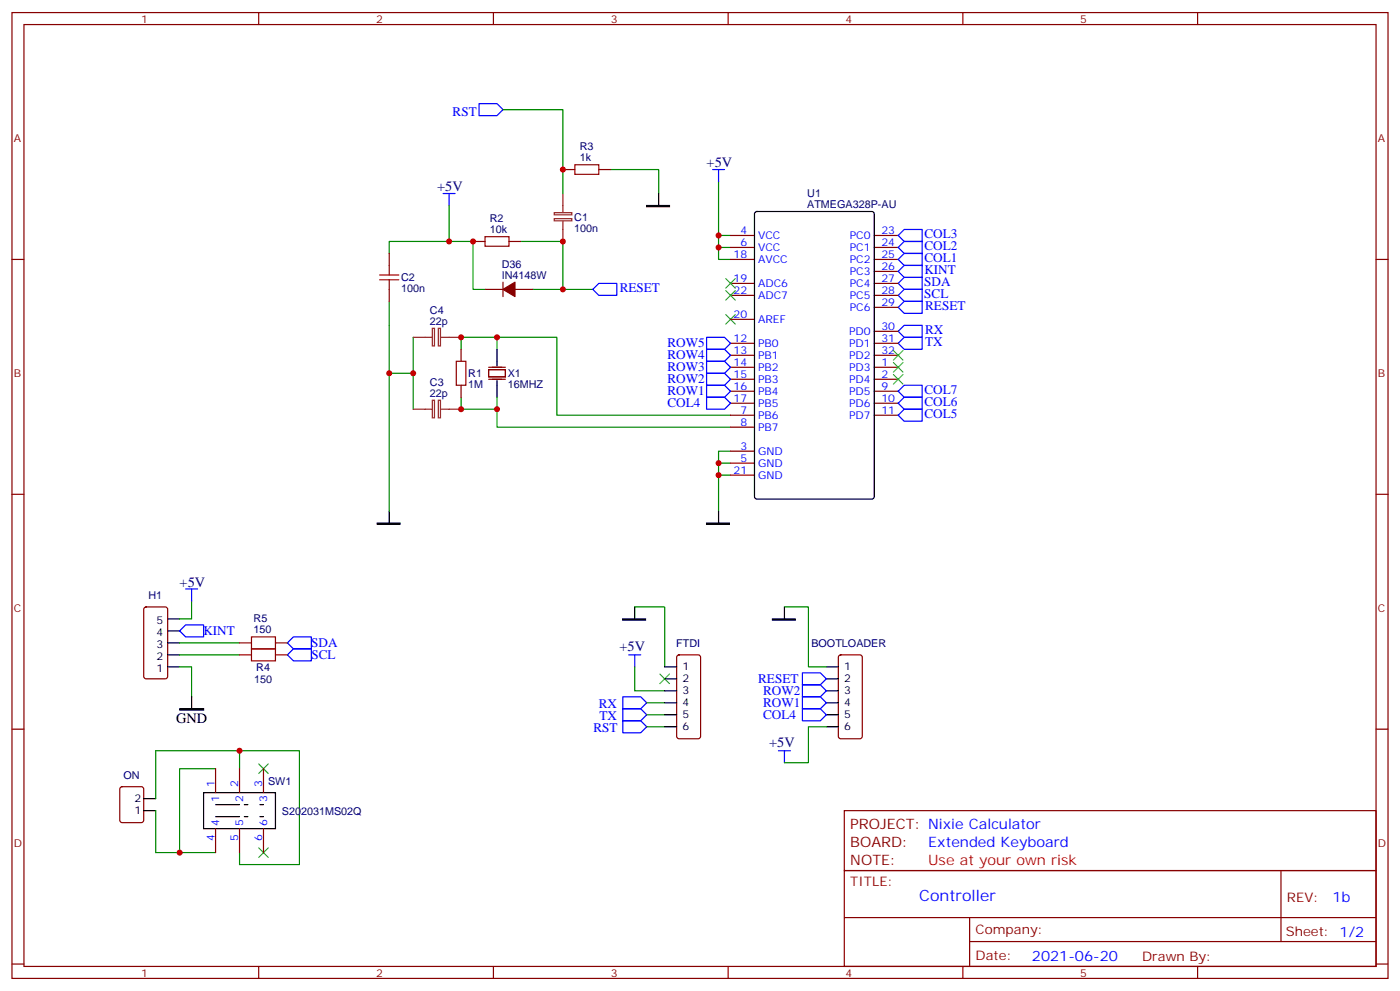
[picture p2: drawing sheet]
<svg xmlns="http://www.w3.org/2000/svg" width="412mm" height="292mm" viewBox="0 0 412 292" stroke-linecap="round" stroke-linejoin="round" font-family="sans-serif">
<g fill="none" stroke="#870000" stroke-width=".35">
<path d="M3.5 3.7h405.4v284.3h-405.4zM7.1 7.2h398.2v277.3h-398.2zM76.2 3.7v3.5M145.3 3.7v3.5M214.5 3.7v3.5M283.6 3.7v3.5M352.8 3.7v3.5M165.8 49.9h3.5M176.4 49.9h3.5M3.5 76.4h3.6M114.7 74.6v3.5M139.3 71.1h3.6"/>
<path d="M149.9 71.1h3.6M215.2 76.4h7M215.2 69.3h7M215.2 72.8h7M257.5 76.4h7.1M257.5 69.3h7.1M257.5 72.8h7.1M257.5 79.9h7.1M405.3 76.4h3.6M114.7 85.2v3.5M142.9 85.2h5.3M148.2 83.1v4.2"/>
<path d="M151.7 85.2h5.3M215.2 83.4h7M215.2 87h7M215.2 94h7M257.5 83.4h7.1M257.5 87h7.1M257.5 90.5h7.1M257.5 97.5h7.1M135.8 102.8v3.6M135.8 113.4v3.5M143.9 108.8h5v2.1h-5zM143.9 108.1h5"/>
<path d="M143.9 111.7h5M215.2 108.1h7M215.2 111.7h7M215.2 101.1h7M215.2 104.6h7M215.2 115.2h7M215.2 118.7h7M257.5 108.1h7.1M257.5 111.7h7.1M257.5 101.1h7.1M257.5 104.6h7.1M257.5 115.2h7.1"/>
<path d="M257.5 118.7h7.1M215.2 122.2h7M215.2 125.8h7M215.2 132.8h7M215.2 136.3h7M215.2 139.9h7M257.5 122.2h7.1M3.5 145.5h3.6M405.3 145.5h3.6M42.6 178.9l.4-.2h5.7l.6 .4 .1 20-.5 .7h-5.9l-.6-.4-.1-20zM70.6 192.8h3.5M70.6 189.3h3.5"/>
<path d="M81.1 192.8h3.6M81.1 189.3h3.6M199.6 193l.4-.2h5.7l.6 .4 .1 23.6-.5 .6-5.9 .1-.6-.5-.1-23.5zM247.2 193l.4-.2h5.7l.6 .4 .1 23.6-.5 .6-5.9 .1-.6-.5-.1-23.5zM3.5 214.7h3.6M405.3 214.7h3.6M35.5 231.8l.5-.2h5.6l.7 .4v9.5l-.4 .6-5.9 .1-.7-.5v-9.4zM63.5 226.3v7.1M70.6 226.3v7.1M77.6 226.3v7.1M248.7 238.7h156.6v17.6h-156.6zM63.5 243.9v7.1"/>
<path d="M70.6 243.9v7.1M77.6 243.9v7.1M248.7 256.3h156.6v28.2h-156.6zM377.3 256.3v20.9M248.7 270.1h156.5M285.6 277.2h119.6M285.6 270.1v14.2M3.5 283.8h3.6M76.2 284.5v3.5M145.3 284.5v3.5M214.5 284.5v3.5M283.6 284.5v3.5"/>
<path d="M352.8 284.5v3.5M405.3 283.8h3.6"/>
</g>
<g fill="none" stroke="#3c3" stroke-width=".35">
<path d="M213.8 92.6l2.8 2.8M213.8 82l2.8 2.8M213.8 85.5l2.8 2.9M216.6 92.6l-2.8 2.8M216.6 82l-2.8 2.8M216.6 85.5l-2.8 2.9M263.2 103.2l2.8 2.8M263.2 106.7l2.8 2.8M263.2 110.2l2.8 2.9M266 103.2l-2.8 2.8M266 106.7l-2.8 2.8M266 110.2l-2.8 2.9"/>
<path d="M194.4 198.4l2.8 2.9M197.2 198.4l-2.8 2.9M76.2 224.9l2.8 2.8M79 224.9l-2.8 2.8M76.2 249.6l2.8 2.8M79 249.6l-2.8 2.8"/>
</g>
<g fill="none" stroke="#008700" stroke-width=".35">
<path d="M148.2 32.3h17.6v24.7M179.9 49.9h14.1v7.1M211.7 53.4v15.9M132.3 71.1h-17.6v3.5M132.3 60.5v10.6h7v14.1h3.6M153.5 71.1h12.3v14.1h-8.8M211.7 72.8v3.6h3.5M215.2 69.3h-3.5v3.5h3.5M114.7 88.7v21.2h7M121.7 99.3v21.2M146.4 99.3h17.6v22.9h51.2M165.8 85.2h8.8"/>
<path d="M114.7 109.9v40.6M135.8 116.9v3.6h10.6v-3.6M135.8 102.8v-3.5h10.6v3.5M146.4 120.5v5.3h68.8M211.7 136.3v3.6h3.5M211.7 139.9v10.6M215.2 132.8h-3.5v3.5h3.5M56.4 176.9v5.3h-3.5M187 178.7h8.8v17.6M231.1 178.7h7v17.6h5.3M52.9 196.3h3.5v8.8M52.9 192.8h17.7"/>
<path d="M52.9 189.3h17.7M187 196.3v7.1h8.8M190.5 214h5.3M190.5 210.4h5.3M190.5 206.9h5.3M243.4 214h-5.3v10.5h-7M45.9 238.7v12.3h7M63.5 226.3h-10.6v24.7h10.6M70.6 221h17.6v33.5h-17.6v-3.5M70.6 226.3v-5.3h-24.7v14.1"/>
</g>
<g fill="none" stroke="#00f" stroke-width=".35">
<path d="M141.1 30.5h5.3l1.8 1.8-1.8 1.7h-5.3zM130.5 57h3.6M132.3 57v3.5M209.9 49.9h3.5M211.7 49.9v3.5M264.6 72.8l1.7-1.7h5.3v3.5h-5.3zM264.6 79.9l1.7-1.8h5.3v3.6h-5.3zM266.3 67.6h5.3v3.5h-5.3l-1.7-1.8zM266.3 74.6h5.3v3.5h-5.3l-1.7-1.7zM174.6 85.2l1.8-1.8h5.3v3.6h-5.3zM208.1 99.3h5.3l1.8 1.8-1.8 1.7h-5.3zM264.6 97.5l1.7-1.7h5.3v3.5h-5.3z"/>
<path d="M264.6 90.5l1.7-1.8h5.3v3.6h-5.3zM264.6 87l1.7-1.8h5.3v3.5h-5.3zM266.3 99.3h5.3v3.5h-5.3l-1.7-1.7zM266.3 81.7h5.3v3.5h-5.3l-1.7-1.8zM208.1 102.8h5.3l1.8 1.8-1.8 1.8h-5.3zM208.1 106.4h5.3l1.8 1.7-1.8 1.8h-5.3zM208.1 109.9h5.3l1.8 1.8-1.8 1.7h-5.3zM208.1 113.4h5.3l1.8 1.8-1.8 1.7h-5.3zM208.1 116.9h5.3l1.8 1.8-1.8 1.8h-5.3zM264.6 118.7l1.7-1.8h5.3v3.6h-5.3zM266.3 113.4h5.3v3.5h-5.3l-1.7-1.7zM266.3 120.5h5.3v3.5h-5.3l-1.7-1.8z"/>
<path d="M54.7 173.4h3.5M56.4 173.4v3.5M54.7 184h5.3v3.5h-5.3l-1.8-1.8zM84.7 189.3l1.7-1.8h5.3v3.5h-5.3zM86.4 191h5.3v3.6h-5.3l-1.7-1.8zM185.2 192.8h3.5M187 192.8v3.5M236.4 198.1h5.3l1.7 1.7-1.7 1.8h-5.3zM183.4 212.2h5.3l1.8 1.8-1.8 1.7h-5.3zM183.4 208.7h5.3l1.8 1.7-1.8 1.8h-5.3zM183.4 205.1h5.3l1.8 1.8-1.8 1.8h-5.3zM236.4 201.6h5.3l1.7 1.8-1.7 1.7h-5.3z"/>
<path d="M236.4 205.1h5.3l1.7 1.8-1.7 1.8h-5.3zM236.4 208.7h5.3l1.7 1.7-1.7 1.8h-5.3zM229.3 221h3.5M231.1 221v3.5"/>
</g>
<path d="M165.8 57v5.6M163.3 64.4h5.2v.6h-5.2zM163.3 62.6h5.2v.7h-5.2zM165.8 65.1v6M121.7 99.3h5.7M127.4 96.7h.6v5.1h-.6zM129.1 96.7h.7v5.1h-.7zM129.8 99.3h6M127.4 117.8h.6v5.2h-.6zM129.1 117.8h.7v5.2h-.7zM121.7 120.5h5.7M129.8 120.5h6" fill="none" stroke="#8c2424" stroke-width=".35"/>
<path d="M190.5 60.5h6.7v.4h-6.7zM111.1 154h6.7v.3h-6.7zM208.1 154h6.7v.3h-6.7zM183.4 182.2h6.7v.4h-6.7zM227.5 182.2h6.7v.4h-6.7zM52.9 208.7h7.1v.3h-7.1z" fill="#000" stroke="#000" stroke-width=".35"/>
<g fill="none" stroke="#000" stroke-width=".35">
<path d="M194 57v3.5M222.5 62.5l.5-.2h33.8l.7 .4v83.5l-.4 .7h-34.1l-.7-.4-.1-83.5zM146.4 102.8v5M146.4 112v4.9M114.7 150.5v3.5M211.7 150.5v3.5M187 178.7v3.5M231.1 178.7v3.5M49.4 196.3h3.5M49.4 192.8h3.5M49.4 189.3h3.5M49.4 185.7h3.5"/>
<path d="M49.4 182.2h3.5M195.8 196.3h3.5M195.8 199.8h3.5M243.4 196.3h3.5M243.4 199.8h3.5M56.4 205.1v3.6M195.8 203.4h3.5M195.8 206.9h3.5M195.8 210.4h3.5M195.8 214h3.5M243.4 203.4h3.5M243.4 206.9h3.5"/>
<path d="M243.4 210.4h3.5M243.4 214h3.5M42.3 238.7h3.6M42.3 235.1h3.6M60 233.4h21.1v10.5h-21.1zM63.5 236.9h7.1M63.5 240.4h7.1"/>
</g>
<path d="M148.2 85.2l3.5-2.1v4.2z" fill="#870000" stroke="#870000" stroke-width=".35"/>
<path d="M169.3 48.5h7.1v2.8h-7.1zM114.7 78.1v2.9M142.9 69.7h7v2.8h-7zM111.8 82.4h5.7M111.8 81h5.7M114.7 82.4v2.8M134.4 106.4h2.8v7h-2.8zM74.1 191h7v3.6h-7zM74.1 187.5h7v3.5h-7z" fill="none" stroke="#a10000" stroke-width=".35"/>
<path d="M77.6 236.9h-7M77.6 240.4h-7" fill="none" stroke="#000" stroke-width=".35" stroke-dasharray="1.1 3.5"/>
<g fill="#c00">
<circle cx="146.4" cy="120.5" r=".88"/>
<circle cx="135.8" cy="120.5" r=".88"/>
<circle cx="135.8" cy="99.3" r=".88"/>
<circle cx="114.7" cy="109.9" r=".88"/>
<circle cx="139.3" cy="71.1" r=".88"/>
<circle cx="211.7" cy="72.8" r=".88"/>
<circle cx="211.7" cy="139.9" r=".88"/>
<circle cx="165.8" cy="49.9" r=".88"/>
<circle cx="132.3" cy="71.1" r=".88"/>
<circle cx="121.7" cy="109.9" r=".88"/>
<circle cx="211.7" cy="136.3" r=".88"/>
<circle cx="211.7" cy="69.3" r=".88"/>
<circle cx="146.4" cy="99.3" r=".88"/>
<circle cx="165.8" cy="71.1" r=".88"/>
<circle cx="165.8" cy="85.2" r=".88"/>
<circle cx="52.9" cy="251" r=".88"/>
<circle cx="70.6" cy="221" r=".88"/>
</g>
<text font-size="4.6" fill="#00f" x="270.8" y="265.3">Controller</text>
<g font-size="4.2" fill="#000080">
<text x="208.1" y="49.2">+5V</text>
<text x="128.8" y="56.3">+5V</text>
<text x="52.9" y="172.7">+5V</text>
<text x="182.5" y="191.7">+5V</text>
<text x="226.6" y="220">+5V</text>
</g>
<text font-size="4.2" x="51.9" y="212.9">GND</text>
<g font-size="4.2" fill="#800">
<text x="250.5" y="243.9">PROJECT: Nixie Calculator</text>
<text x="250.5" y="249.2">BOARD:</text>
<text x="250.5" y="254.5">NOTE:</text>
</g>
<g font-size="4.2" fill="#00f">
<text x="273.4" y="249.2">Extended Keyboard</text>
<text x="392.5" y="265.6">1b</text>
<text x="304" y="282.9">2021-06-20</text>
</g>
<g font-size="4.2" fill="#f00">
<text x="273.4" y="254.5">Use at your ow</text>
<text x="305.5" y="254.5">n risk</text>
</g>
<g font-size="3.9" fill="#00f">
<text x="133.3" y="34">RST</text>
<text x="272.3" y="70.2">COL3</text>
<text x="272.3" y="73.7">COL2</text>
<text x="272.3" y="77.2">COL1</text>
<text x="272.3" y="80.8">KINT</text>
<text x="182.6" y="85.9">RESET</text>
<text x="272.3" y="87.7">SCL</text>
<text x="272.3" y="84.2">SDA</text>
<text x="272.5" y="91.2">RESET</text>
<text x="272.5" y="98.2">RX</text>
<text x="272.5" y="101.8">TX</text>
<text x="196.6" y="102.3">ROW5</text>
<text x="196.6" y="105.8">ROW4</text>
<text x="196.6" y="109.4">ROW3</text>
<text x="196.6" y="112.9">ROW2</text>
<text x="196.6" y="116.4">ROW1</text>
<text x="196.6" y="119.9">COL4</text>
<text x="272.3" y="119.6">COL6</text>
<text x="272.3" y="116">COL7</text>
<text x="272.3" y="123.1">COL5</text>
<text x="59.9" y="187">KINT</text>
<text x="91.7" y="190.5">SDA</text>
<text x="91.7" y="194.1">SCL</text>
<text x="223.3" y="201.1">RESET</text>
<text x="176.4" y="208.4">RX</text>
<text x="224.8" y="204.6">ROW2</text>
<text x="224.8" y="208.1">ROW1</text>
<text x="174.8" y="215.5">RST</text>
<text x="176.6" y="211.9">TX</text>
<text x="224.8" y="211.7">COL4</text>
</g>
<g font-size="3.9" fill="#800">
<text x="250.5" y="260.9">TITLE:</text>
<text x="379.1" y="265.6">REV:</text>
<text x="287.4" y="275.1">Company:</text>
<text x="378.7" y="275.7">Sheet: 1/2</text>
<text x="287.4" y="282.8">Date:</text>
<text x="336.4" y="282.8">Draw</text>
<text x="346.6" y="282.8">n By:</text>
</g>
<g font-size="3.2" fill="#800">
<text x="41.6" y="6.7">1</text>
<text x="110.8" y="6.7">2</text>
<text x="179.9" y="6.7">3</text>
<text x="249.1" y="6.7">4</text>
<text x="318.2" y="6.7">5</text>
<text x="4.1" y="41.8">A</text>
<text x="405.9" y="41.8">A</text>
<text x="4.1" y="110.9">B</text>
<text x="405.9" y="110.9">B</text>
<text x="4.1" y="180.1">C</text>
<text x="405.9" y="180.1">C</text>
<text x="4.1" y="249.2">D</text>
<text x="405.9" y="249.2">D</text>
<text x="41.6" y="287.5">1</text>
<text x="110.8" y="287.5">2</text>
<text x="179.9" y="287.5">3</text>
<text x="249.1" y="287.5">4</text>
<text x="318.2" y="287.5">5</text>
</g>
<g font-size="3.2" fill="#000080">
<text x="170.8" y="47.4">1k</text>
<text x="170.8" y="44.2">R3</text>
<text x="237.8" y="58">U1</text>
<text x="144.3" y="65.4">R2</text>
<text x="169.2" y="65.1">C1</text>
<text x="237.8" y="61.2">ATMEGA328P-AU</text>
<text x="144.3" y="68.6">10k</text>
<text x="169.2" y="68.4">100n</text>
<text x="118.2" y="82.8">C2</text>
<text x="147.8" y="82">IN4148W</text>
<text x="147.8" y="78.8">D36</text>
<text x="118.2" y="86">100n</text>
<text x="126.7" y="95.6">22p</text>
<text x="126.7" y="92.3">C4</text>
<text x="126.7" y="113.5">C3</text>
<text x="137.9" y="111">R1</text>
<text x="149.6" y="111">X1</text>
<text x="126.7" y="116.8">22p</text>
<text x="137.9" y="114.3">1M</text>
<text x="149.6" y="114.3">16MHZ</text>
<text x="43.8" y="176.3">H1</text>
<text x="74.7" y="183.2">R5</text>
<text x="74.7" y="186.4">150</text>
<text x="199.2" y="190.4">FTDI</text>
<text x="239" y="190.4">BOOTLOADER</text>
<text x="75.5" y="197.5">R4</text>
<text x="74.9" y="201">150</text>
<text x="36.3" y="229.2">ON</text>
<text x="79" y="231">SW1</text>
<text x="83" y="239.8">S202031MS02Q</text>
</g>
<g font-size="3.2" fill="#00f">
<text x="218.1" y="69">4</text>
<text x="223.3" y="70.4">VCC</text>
<text x="250.3" y="70.4">PC0</text>
<text x="259.6" y="69">23</text>
<text x="216.1" y="76">18</text>
<text x="218.1" y="72.5">6</text>
<text x="223.3" y="73.9">VCC</text>
<text x="223.3" y="77.4">AVCC</text>
<text x="250.3" y="73.9">PC1</text>
<text x="250.3" y="77.4">PC2</text>
<text x="259.6" y="72.5">24</text>
<text x="259.6" y="76">25</text>
<text x="216.1" y="83.1">19</text>
<text x="250.3" y="81">PC3</text>
<text x="259.6" y="79.6">26</text>
<text x="259.6" y="83.1">27</text>
<text x="216.1" y="86.6">22</text>
<text x="223.3" y="84.5">ADC6</text>
<text x="223.3" y="88">ADC7</text>
<text x="250.3" y="84.5">PC4</text>
<text x="250.3" y="88">PC5</text>
<text x="259.6" y="86.6">28</text>
<text x="216.1" y="93.7">20</text>
<text x="223.3" y="95.1">AREF</text>
<text x="250.3" y="91.5">PC6</text>
<text x="259.6" y="90.1">29</text>
<text x="216.1" y="100.7">12</text>
<text x="250.1" y="98.6">PD0</text>
<text x="259.6" y="97.2">30</text>
<text x="259.6" y="100.7">31</text>
<text x="216.1" y="104.2">13</text>
<text x="216.1" y="107.8">14</text>
<text x="223.3" y="102.1">PB0</text>
<text x="223.3" y="105.7">PB1</text>
<text x="250.1" y="102.1">PD1</text>
<text x="250.1" y="105.7">PD2</text>
<text x="259.6" y="104.2">32</text>
<text x="259.6" y="107.8">1</text>
<text x="216.1" y="111.3">15</text>
<text x="223.3" y="109.2">PB2</text>
<text x="223.3" y="112.7">PB3</text>
<text x="250.1" y="109.2">PD3</text>
<text x="250.1" y="112.7">PD4</text>
<text x="259.6" y="111.3">2</text>
<text x="216.1" y="114.8">16</text>
<text x="216.1" y="118.4">17</text>
<text x="223.3" y="116.2">PB4</text>
<text x="223.3" y="119.8">PB5</text>
<text x="250.1" y="116.2">PD5</text>
<text x="250.1" y="119.8">PD6</text>
<text x="259.6" y="114.8">9</text>
<text x="259.6" y="118.4">10</text>
<text x="218.1" y="121.9">7</text>
<text x="218.1" y="125.4">8</text>
<text x="223.3" y="123.3">PB6</text>
<text x="250.1" y="123.3">PD7</text>
<text x="259.6" y="121.9">11</text>
<text x="223.3" y="126.8">PB7</text>
<text x="218.1" y="132.5">3</text>
<text x="218.1" y="136">5</text>
<text x="223.3" y="133.9">GND</text>
<text x="223.3" y="137.4">GND</text>
<text x="216.1" y="139.5">21</text>
<text x="223.3" y="140.9">GND</text>
<text x="63.1" y="231.6" transform="rotate(-90 63.1 231.6)">1</text>
<text x="70.2" y="231.6" transform="rotate(-90 70.2 231.6)">2</text>
<text x="77.3" y="231.6" transform="rotate(-90 77.3 231.6)">3</text>
<text x="64.6" y="236.1" transform="rotate(-90 64.6 236.1)">1</text>
<text x="71.6" y="236.1" transform="rotate(-90 71.6 236.1)">2</text>
<text x="78.7" y="236.1" transform="rotate(-90 78.7 236.1)">3</text>
<text x="64.6" y="243.2" transform="rotate(-90 64.6 243.2)">4</text>
<text x="71.6" y="243.2" transform="rotate(-90 71.6 243.2)">5</text>
<text x="78.7" y="243.2" transform="rotate(-90 78.7 243.2)">6</text>
<text x="63.1" y="247.7" transform="rotate(-90 63.1 247.7)">4</text>
<text x="70.2" y="247.7" transform="rotate(-90 70.2 247.7)">5</text>
<text x="77.3" y="247.7" transform="rotate(-90 77.3 247.7)">6</text>
</g>
<g font-size="3.2">
<text x="46.1" y="183.6">5</text>
<text x="46.1" y="190.7">3</text>
<text x="46.1" y="187.1">4</text>
<text x="46.1" y="197.7">1</text>
<text x="46.1" y="194.2">2</text>
<text x="201.1" y="197.4">1</text>
<text x="248.7" y="197.4">1</text>
<text x="201.1" y="200.9">2</text>
<text x="248.7" y="200.9">2</text>
<text x="201.1" y="204.4">3</text>
<text x="201.1" y="208">4</text>
<text x="248.7" y="204.4">3</text>
<text x="248.7" y="208">4</text>
<text x="201.1" y="211.5">5</text>
<text x="201.1" y="215">6</text>
<text x="248.7" y="211.5">5</text>
<text x="248.7" y="215">6</text>
<text x="39.6" y="239.7">1</text>
<text x="39.6" y="236.2">2</text>
</g>
</svg>
